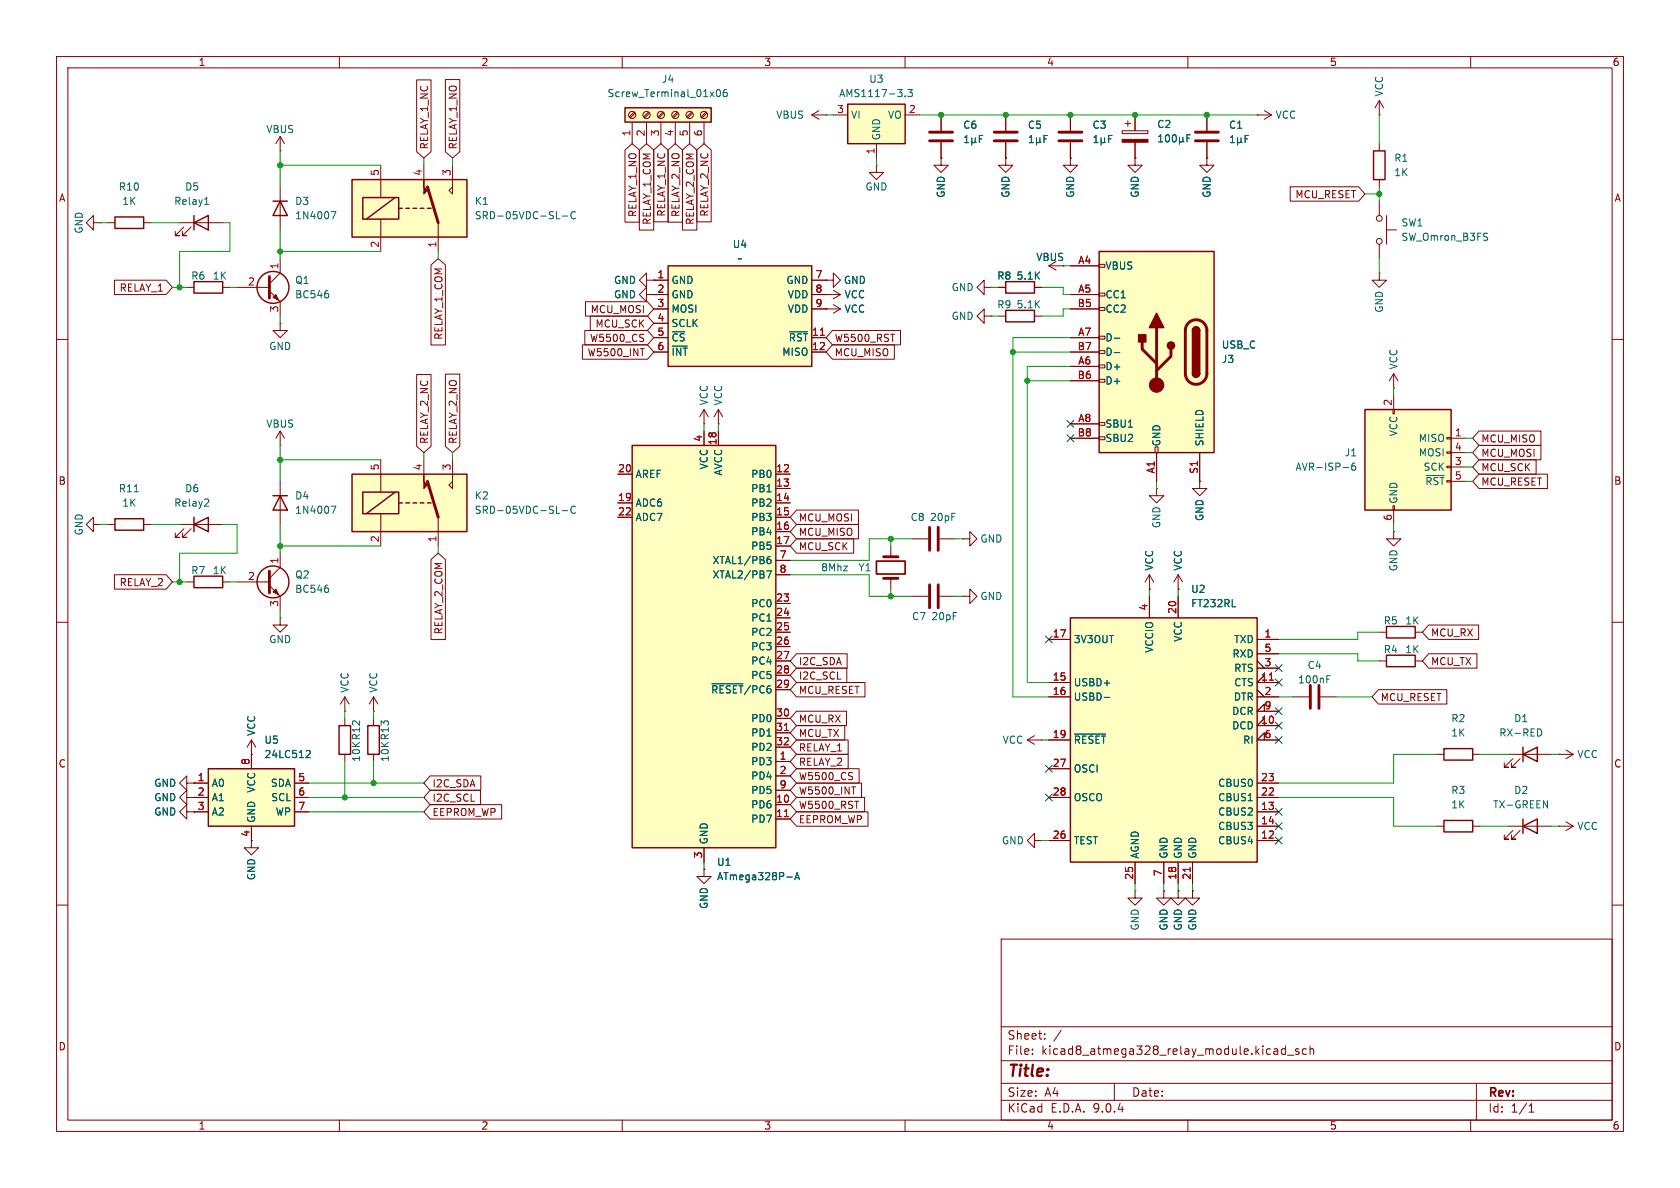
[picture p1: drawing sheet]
<svg xmlns="http://www.w3.org/2000/svg" width="297mm" height="210mm" viewBox="0 0 297 210" stroke-linecap="round" stroke-linejoin="round" font-family="sans-serif">
<g fill="none" stroke="#840000" stroke-width=".18">
<path d="M10 10h277v190h-277zM12 12h273v186h-273zM60 10v2M110 10v2M160 10v2M210 10v2M260 10v2M177.8 20.3v2.8M177.8 25.1v2.8M189.2 20.3v2.8M189.2 25.1v2.8M174 55.9v-1.3l-1.3 1.3 1.3 1.3v-1.3h1.3"/>
<path d="M175.3 55.9h.1M10 60h2M285 60h2M10 110h2M285 110h2M10 160h2M177 166h108v32h-108zM285 160h2M60 198v2M110 198v2M160 198v2M177 194.5h108"/>
<path d="M177 191.5h108M177 187.5h108M177 181.5h108M182.5 186.3v.1M182.5 185.5v.1M184.7 183.6v.1M184.7 182.8v.1M187.6 182.1l-1.3 2M197 191.5v3M210 198v2M227.2 184.9v1.5M227.2 185.5l-.4-.1-.3 .3v.4l.2 .2h.5"/>
<path d="M227.6 186.5h1.1M229.6 185.5l-.4-.1-.2 .2 .1 .2 .5 .2v.3h-.6M231 185.5l-.5-.1-.3 .3v.4l.2 .2h.6M231.6 185.5l.2-.1 .4 .1v.9M231.6 184.9v1.5M260 198v2M261 191.5v6.5M270.3 196.6h.9M270.3 195.5l.4-.4v1.5"/>
</g>
<path d="M175.8 23.4h4M175.8 24.9h4M187.2 23.4h4.1M187.2 24.9h4.1" fill="none" stroke="#840000" stroke-width=".51"/>
<g fill="none" stroke="#006464" stroke-width=".18">
<path d="M182 25.2h.7M182 24.3l.3-.4v1.3M183.2 25l.2 .2h.3l.1-.2M183.2 24.4v1.2M183.8 25l.2 .2M183.8 24.4v.6M184.6 24.6h.4M185.2 23.9h-.6v1.3M193.4 25.2h.7M193.4 24.3l.4-.4v1.3M194.7 25l.1 .2h.3l.2-.2M194.7 24.4v1.2"/>
<path d="M195.3 25l.1 .2M195.3 24.4v.6M196 24.6h.4M196.6 23.9h-.6v1.3"/>
</g>
<path d="M110.5 19.1h15.2v2.5h-15.2z" fill="#ffffc2"/>
<path d="M110.5 19.1h15.2v2.5h-15.2z" fill="none" stroke="#840000" stroke-width=".25"/>
<g fill="none" stroke="#840000" stroke-width=".18">
<path d="M112.1 19.8l-.8 .9M112.3 20l-.9 .9M114.6 19.8l-.8 .9M114.8 20l-.8 .9M117.2 19.8l-.9 .9M117.3 20l-.8 .9M119.7 19.8l-.8 .9M119.9 20l-.9 .9M122.3 19.8l-.9 .9M122.4 20l-.8 .9M124.8 19.8l-.8 .9M125 20l-.9 .9"/>
<path d="M144.8 19.6l-1.3 .7M111.8 21.6v3.8M114.3 21.6v3.8M116.8 21.6v3.8M119.4 21.6v3.8M121.9 21.6v3.8M124.5 21.6v3.8M143.5 20.3l1.3 .8M143.5 20.3h2.5M146 20.3h.1M154.9 29.2v1.3h1.3l-1.3 1.3-1.2-1.3h1.2M154.9 29.2h.1"/>
<path d="M177.8 27.9v1.3h1.3l-1.3 1.3-1.3-1.3h1.3M177.8 27.9h.1M189.2 27.9v1.3h1.3l-1.3 1.3-1.2-1.3h1.2M189.2 27.9h.1M198.4 23.1h4.5v.5h-4.5zM198.9 21.8h1M199.4 21.3v1.1M200.7 27.9v1.3h1.2l-1.2 1.3-1.3-1.3h1.3M200.7 27.9h.1M200.7 20.3v2.8M200.7 25.1v2.8M213.4 27.9v1.3h1.2l-1.2 1.3-1.3-1.3h1.3"/>
<path d="M213.4 27.9h.1M213.4 20.3v2.8M213.4 25.1v2.8M114.3 49.5v-1.2l-1.3 1.2 1.3 1.3v-1.3h1.3M114.3 52.1v-1.3l-1.3 1.3 1.3 1.2v-1.2h1.3M115.6 49.5h.1"/>
<circle cx="111.8" cy="20.3" r=".63"/>
<circle cx="114.3" cy="20.3" r=".63"/>
<circle cx="116.8" cy="20.3" r=".63"/>
<circle cx="119.4" cy="20.3" r=".63"/>
<circle cx="121.9" cy="20.3" r=".63"/>
<circle cx="124.5" cy="20.3" r=".63"/>
</g>
<g fill="none" stroke="#006464" stroke-width=".18">
<path d="M126.8 15.9l.1-.1a.68 .68 0 0 1 .5 .7 .68 .68 0 0 1-.5 .6l-.1-.1-.2-.4zM128.5 15.8l-.4 .1a.86 .86 0 0 0 0 1.2l.4-.1 .1-.5-.3-.2-.3 .1-.2 .1M204.8 25.1h.7M204.8 24.2l.4-.4v1.3M206.2 23.9l.1-.1a.68 .68 0 0 1 .5 .7 .68 .68 0 0 1-.5 .6l-.1-.1-.2-.4zM207.4 23.9l.1-.1a.68 .68 0 0 1 .5 .7 .68 .68 0 0 1-.5 .6l-.1-.1-.2-.4zM208.5 24.9l.2 .2h.2l.2-.2M208.5 24.2v1.3M209.1 24.9l.2 .2M209.1 24.2v.7M209.8 24.4h.5M210.4 23.8h-.6v1.3"/>
<path d="M217.5 25.2h.7M217.5 24.3l.4-.4v1.3M218.8 25l.2 .2h.2l.2-.2M218.8 24.4v1.2M219.4 25l.2 .2M219.4 24.4v.6M220.1 24.6h.4M220.7 23.9h-.6v1.3"/>
</g>
<path d="M198.4 24.6h4.5v.5h-4.5z" fill="#840000" stroke="#840000" stroke-width=".18"/>
<path d="M211.3 23.4h4.1M211.3 24.9h4.1" fill="none" stroke="#840000" stroke-width=".51"/>
<path d="M189.2 109.2h33v43.2h-33z" fill="#ffffc2"/>
<path d="M189.2 109.2h33v43.2h-33z" fill="none" stroke="#840000" stroke-width=".25"/>
<g fill="none" stroke="#840000" stroke-width=".18">
<path d="M166.4 27.9v1.3h1.2l-1.2 1.3-1.3-1.3h1.3M166.4 27.9h.1M185.4 113h3.8M203.2 105.4v3.8M208.3 105.4v3.8M222.2 113h3.9M222.2 115.6h3.9M222.2 118.1h3.9M222.2 116.8l1.3 1.3M185.4 120.7h3.8M185.4 123.2h3.8M185.4 130.8h3.8"/>
<path d="M185.4 135.9h3.8M222.2 123.2h3.9M222.2 121.9l1.3 1.3M222.2 138.4h3.9M223.5 120.7v-1.3l-1.3 1.3h3.9M223.5 125.7v-1.2l-1.3 1.2h3.9M223.5 128.3v-1.3l-1.3 1.3h3.9M223.5 130.8v-1.3l-1.3 1.3h3.9M185.4 141h3.8M185.4 148.6h3.8M200.7 152.4v3.8M205.7 152.4v3.8"/>
<path d="M208.3 152.4v3.8M210.8 152.4v3.8M222.2 141h3.9M222.2 148.6h3.9M222.2 143.5h3.9M222.2 146.1h3.9"/>
</g>
<path d="M217.8 107.3h.6M190 129.8h5.5M195.2 123.3h1" fill="none" stroke="#006464" stroke-width=".18"/>
<path d="M224.4 120.2h.7M210.4 153.3v.8" fill="none" stroke="#a90000" stroke-width=".18"/>
<path d="M149.9 18.4h10.1v7h-10.1z" fill="#ffffc2"/>
<path d="M149.9 18.4h10.1v7h-10.1z" fill="none" stroke="#840000" stroke-width=".25"/>
<g fill="none" stroke="#840000" stroke-width=".18">
<path d="M223.5 19.6l1.3 .7M243.8 17.8l-.7 1.3M243.8 17.8l.8 1.3M243.8 17.8v2.5M147.3 20.3h2.6M154.9 25.4v2.5M160 20.3h2.6M166.4 20.3v2.8M166.4 25.1v2.8M222.2 20.3h.1M222.2 20.3h2.6M224.8 20.3l-1.3 .8"/>
<path d="M243.8 20.3h.1M146 52.1h.1M146 52.1h2.6M147.3 51.3l1.3 .8M148.6 52.1l-1.3 .7M124.5 74.9h.1M124.5 72.4l-.8 1.3M124.5 72.4l.7 1.3M124.5 72.4v2.5M127 74.9h.1M127 72.4l-.8 1.3M127 72.4l.8 1.3"/>
<path d="M127 72.4v2.5"/>
</g>
<path d="M160 17v.1M160.5 15.8h.8l-.4 .5 .3 .1v.6l-.2 .1-.5-.1M170.5 25.2h.8M170.5 24.3l.4-.4v1.3M171.8 25l.2 .2h.2l.2-.2M171.8 24.4v1.2M172.4 25l.2 .2M172.4 24.4v.6M173.1 24.6h.5M173.7 23.9h-.6v1.3" fill="none" stroke="#006464" stroke-width=".18"/>
<path d="M164.3 23.4h4.1M164.3 24.9h4.1" fill="none" stroke="#840000" stroke-width=".51"/>
<path d="M118.1 47h25.4v17.8h-25.4z" fill="#ffffc2"/>
<path d="M242.8 26.7h2.1v5.1h-2.1zM118.1 47h25.4v17.8h-25.4z" fill="none" stroke="#840000" stroke-width=".25"/>
<g fill="none" stroke="#840000" stroke-width=".18">
<path d="M243.8 25.4v1.3M243.8 31.8v1.2M115.6 49.5h2.5M115.6 52.1h2.5M115.6 54.6h2.5M115.6 57.2h2.5M115.6 59.7h2.5M143.5 49.5h2.5M143.5 52.1h2.5M143.5 54.6h5.1M143.5 59.7h2.5M146 49.5h1.3v-1.2l1.3 1.2-1.3 1.3v-1.3"/>
<path d="M146 49.5h.1M146 54.6h.1M147.3 53.8l1.3 .8M148.6 54.6l-1.3 .8M115.6 62.2h2.5M143.5 62.2h2.5"/>
</g>
<path d="M139.6 58.6h3.2" fill="none" stroke="#006464" stroke-width=".18"/>
<path d="M145 59.3h.7" fill="none" stroke="#a90000" stroke-width=".18"/>
<path d="M62.2 31.8h20.3v10.1h-20.3z" fill="#ffffc2"/>
<g fill="none" stroke="#840000" stroke-width=".18">
<path d="M16.5 39.4v-1.3l-1.3 1.3 1.3 1.2v-1.2h1.3M17.8 39.4h.1M19 39.4h1.3M25.4 39.4h1.3M31.7 39.4h7.7M49.5 26.7h.1M49.5 24.1l-.7 1.3M49.5 24.1l.8 1.3M49.5 24.1v2.6M67.3 29.2v5.7M67.3 38.7v5.8M74.9 29.2v2.6"/>
<path d="M77.5 39.4v5.1M80 29.2v5.1l-.6-.6 .6-.7M243.8 35.6v2.5M245.1 38.1v5.1M32.5 40.1l-1.5 1.6h.7h-.7v-.8M33.8 40.1l-1.5 1.6h.7h-.7v-.8M49.5 57.2v1.2h1.3l-1.3 1.3-1.2-1.3h1.2M49.5 57.2h.1M174 50.8v-1.3l-1.3 1.3 1.3 1.3v-1.3h1.3M175.3 50.8h.1M176.5 55.9h1.3M182.9 55.9h1.2"/>
<path d="M243.8 48.3v1.2h1.3l-1.3 1.3-1.2-1.3h1.2M243.8 48.3h.1M243.8 43.2v2.5M245.1 40.6h1.8M49.5 78.7h.1M49.5 76.2v2.5M49.5 76.2l-.7 1.3M49.5 76.2l.8 1.3M246.4 68.6h.1M246.4 66l-.8 1.3M246.4 66l.7 1.3M246.4 66v2.6"/>
<path d="M16.5 92.7v-1.3l-1.3 1.3 1.3 1.3v-1.3h1.3M17.8 92.7h.1M49.5 85.1v7.6M157.5 96.5v1.9M161.3 95.3h2.8M166.1 95.3h2.8M170.2 95.3h1.2v-1.3l1.3 1.3-1.3 1.2v-1.2M170.2 95.3h.1M157.5 102.2v1.9M161.3 105.4h2.8M166.1 105.4h2.8M170.2 105.4h1.2v-1.3l1.3 1.3-1.3 1.3v-1.3"/>
<path d="M170.2 105.4h.1M44.4 133.4h.1M44.4 130.8l-.7 1.3M44.4 130.8l.8 1.3M44.4 130.8v2.6M254 133.4h1.3M260.3 133.4h1.3M200.7 157.5v1.3h1.2l-1.2 1.2-1.3-1.2h1.3M200.7 157.5h.1M205.7 157.5v1.3h1.3l-1.3 1.2-1.2-1.2h1.2M205.7 157.5h.1M208.3 157.5v1.3h1.2l-1.2 1.2-1.3-1.2h1.3"/>
<path d="M208.3 157.5h.1M210.8 157.5v1.3h1.3l-1.3 1.2-1.3-1.2h1.3M210.8 157.5h.1M254 146.1h1.3M260.3 146.1h1.3"/>
<circle cx="243.8" cy="38.6" r=".51"/>
<circle cx="243.8" cy="42.7" r=".51"/>
</g>
<g fill="none" stroke="#840000" stroke-width=".25">
<path d="M20.3 38.4h5.1v2h-5.1zM34.3 39.4l2.5-1.3v2.5zM34.3 38.1v2.5M62.2 31.8h20.3v10.1h-20.3zM64.1 34.9h6.4v3.8h-6.4zM69.8 34.9l-5 3.8M70.5 36.8h.6M71.8 36.8h.6M73 36.8h.7M74.3 36.8h.6M75.6 36.8h.6M177.8 54.9h5.1v2h-5.1z"/>
<path d="M48.3 87.6h2.5M49.5 87.6l1.3 2.6h-2.5zM255.3 132.3h5v2.1h-5zM255.3 145h5v2.1h-5z"/>
</g>
<path d="M75.6 33l1.9 6.4M156.2 98.4h2.5M164.3 93.2v4.1M165.9 93.2v4.1M156.2 102.2h2.5M164.3 103.4v4M165.9 103.4v4" fill="none" stroke="#840000" stroke-width=".51"/>
<path d="M74.9 31.8v1.2l.7 .7-.7 .6z" fill="#840000" stroke="#840000" stroke-width=".18"/>
<path d="M36.2 36.1h.7M36.4 35.1l.1-.2v1.2M99.4 38.2h1M101.7 37.5a.6 .6 0 0 0-.8 .5 .6 .6 0 0 0 .6 .7l.2-.1M262.8 41.9l.2 .2-.2 .4M262.8 41.2l.2 .1M58.5 89.5h.9l-.6 1.2" fill="none" stroke="#006464" stroke-width=".18"/>
<path d="M154.9 99.2h5.1v2.3h-5.1z" fill="none" stroke="#840000" stroke-width=".3"/>
<path d="M241.3 72.4h15.2v17.8h-15.2z" fill="#ffffc2"/>
<g fill="none" stroke="#840000" stroke-width=".18">
<path d="M49.5 33v7.6M33 50.8h1.3M39.4 50.8h1.2M41.9 50.8h5.7M47.6 51.4l1.9 1.9v2.6M49.5 45.7v2.6l-1.9 1.9M246.3 72.4h.2v.8h-.2zM246.4 69.9v2.5M255.8 77.3h.7v.3h-.7zM255.8 79.9h.7v.2h-.7zM256.5 77.5h2.6M246.3 89.4h.2v.8h-.2z"/>
<path d="M246.4 94v1.3h1.2l-1.2 1.2-1.3-1.2h1.3M246.4 94h.1M246.4 90.2v2.5M255.8 82.4h.7v.3h-.7zM256.5 80h2.6M256.5 82.6h2.6M256.5 85.1h2.6"/>
</g>
<g fill="none" stroke="#840000" stroke-width=".25">
<path d="M48.3 35.6h2.5M49.5 35.6l1.3 2.5h-2.5zM34.3 49.8h5.1v2h-5.1zM241.3 72.4h15.2v17.8h-15.2z"/>
<circle cx="48.3" cy="50.8" r="2.82"/>
</g>
<path d="M58.5 37.4h.9l-.6 1.3M58 51.9l.1 .2-.1 .5M237.4 82.6h1M239.6 81.9h-.4a.86 .86 0 0 0 0 1.2l.4-.1 .1-.4-.3-.3h-.2l-.2 .3M252.1 84h3.2" fill="none" stroke="#006464" stroke-width=".18"/>
<path d="M47.6 48.9v3.8" fill="none" stroke="#840000" stroke-width=".51"/>
<path d="M48.3 52.6l.5-.5 .5 1z" fill="#840000" stroke="#840000" stroke-width=".18"/>
<path d="M111.8 78.7h25.4v71.2h-25.4z" fill="#ffffc2"/>
<path d="M111.8 78.7h25.4v71.2h-25.4z" fill="none" stroke="#840000" stroke-width=".25"/>
<g fill="none" stroke="#840000" stroke-width=".18">
<path d="M124.5 76.2v2.5M127 76.2v2.5M109.2 83.8h2.6M109.2 88.9h2.6M109.2 91.4h2.6M137.2 83.8h2.5M137.2 88.9h2.5M137.2 91.4h2.5M137.2 86.4h2.5M137.2 94h2.5M137.2 96.5h2.5M137.2 99.1h2.5"/>
<path d="M137.2 101.6h2.5M137.2 106.7h2.5M137.2 109.2h2.5M137.2 111.8h2.5M137.2 114.3h2.5M137.2 116.8h2.5M137.2 119.4h2.5M137.2 121.9h2.5M137.2 127h2.5M137.2 129.5h2.5M137.2 132.1h2.5M137.2 134.6h2.5"/>
<path d="M137.2 137.2h2.5M137.2 139.7h2.5M124.5 149.9v2.5M137.2 142.2h2.5M137.2 144.8h2.5"/>
</g>
<path d="M135.6 99l.5-.1 .2 .2-.1 .5h-.4l-.2-.1M136.2 98.4h-.4l-.2 .3M135.5 100.9h.9l-.6 1.3M125.9 120.9h5.4M139.1 155h1M140.5 155.5l.4-1.3 .4 1.3M140.6 155.2h.6" fill="none" stroke="#006464" stroke-width=".18"/>
<path d="M138.7 129.1h.7M138.7 144.4h.7" fill="none" stroke="#a90000" stroke-width=".18"/>
<path d="M194.3 44.5h20.3v35.5h-20.3z" fill="#ffffc2"/>
<g fill="none" stroke="#840000" stroke-width=".18">
<path d="M185.4 47h2.6M185.4 47l1.3 .8M186.7 46.2l-1.3 .8M188 47h.1M189.2 47h5.1M189.2 52.1h5.1M189.2 54.6h5.1M189.2 59.7h5.1M194.3 46.7h1v.5h-1zM194.3 51.8h1v.5h-1zM194.3 54.4h1v.5h-1zM194.3 59.4h1v.5h-1z"/>
<path d="M189.2 62.2h5.1M189.2 64.8h5.1M189.2 67.3h5.1M189.2 74.9h5.1M189.2 77.5h5.1M194.3 62h1v.5h-1zM194.3 64.5h1v.5h-1zM194.3 67.1h1v.5h-1zM194.3 74.7h1v.5h-1zM194.3 77.2h1v.5h-1zM204.2 79h.5v1h-.5zM204.5 80v5.1"/>
<path d="M212.1 80v5.1M66 127v1.3M66 133.4v1.2M228.6 123.2h2.8M233.4 123.2h2.8"/>
</g>
<path d="M194.3 44.5h20.3v35.5h-20.3zM210.8 58.4a.64 .64 0 0 1 .7-.6 .64 .64 0 0 1 .6 .6M210.8 66a.64 .64 0 0 0 .7 .7 .64 .64 0 0 0 .6-.7M65 128.3h2.1v5.1h-2.1z" fill="none" stroke="#840000" stroke-width=".25"/>
<path d="M204.5 57.9v10.2M210.1 57.1a1.9 1.9 0 0 1 2.1-.4 1.9 1.9 0 0 1 1.2 1.7v7.6a1.91 1.91 0 0 1-1.9 1.9 1.91 1.91 0 0 1-2-1.9l.1-7.7 .1-.7zM201.9 60.5v1.2l2.6 2.6M207 61.7v1.3l-2.5 2.5M231.6 121.2v4M233.2 121.2v4" fill="none" stroke="#840000" stroke-width=".51"/>
<g fill="#840000" stroke="#840000" stroke-width=".25">
<path d="M210.8 58.4h1.3v7.6h-1.3z"/>
<path d="M211 58a.64 .64 0 0 1 .7-.2 .64 .64 0 0 1 .4 .6h-1.3z"/>
<path d="M210.8 66h1.3a.64 .64 0 0 1-.6 .7 .64 .64 0 0 1-.7-.7z"/>
<path d="M204.5 55.4l1.2 2.5h-2.5z"/>
<path d="M201.3 59.2h1.3v1.3h-1.3z"/>
<circle cx="207" cy="61.1" r=".63"/>
</g>
<circle cx="204.5" cy="68.1" r="1.27" fill="#840000" stroke="#840000" stroke-width=".18"/>
<path d="M197 59.8h1M197 62.3h1M234.6 119.5h.6M234.6 120.1h.4" fill="none" stroke="#006464" stroke-width=".18"/>
<path d="M62.2 83.8h20.3v10.2h-20.3z" fill="#ffffc2"/>
<g fill="none" stroke="#840000" stroke-width=".18">
<path d="M176.5 50.8h1.3M182.9 50.8h1.2M67.3 81.3v5.7M67.3 90.8v5.7M74.9 81.3v2.5M77.5 91.4v5.1M80 81.3v5.1l-.6-.7 .6-.6M204.5 86.4v1.2h1.2l-1.2 1.3-1.3-1.3h1.3M204.5 86.4h.1M212.1 85.1v1.3h1.3l-1.3 1.2-1.3-1.2h1.3M212.1 85.1h.1M203.2 104.1h.1"/>
<path d="M203.2 101.6l-.8 1.3M203.2 101.6l.8 1.3M203.2 101.6v2.5M208.3 104.1h.1M208.3 101.6l-.8 1.3M208.3 101.6l.7 1.3M208.3 101.6v2.5M243.8 111.8h1.3M243.8 116.8h1.3M250.2 111.8h1.3M250.2 116.8h1.3M33 138.4v-1.2l-1.3 1.2 1.3 1.3v-1.3h1.3"/>
<path d="M34.3 138.4h.1M61 125.7h.1M61 123.2l-.8 1.3M61 123.2l.7 1.3M61 123.2v2.5M61 127v1.3M61 133.4v1.2M66 125.7h.1M66 123.2l-.7 1.3M66 123.2l.8 1.3M66 123.2v2.5M266.7 133.4h7.6"/>
<path d="M267.5 134.1l-1.6 1.5h.8h-.8v-.7M268.7 134.1l-1.5 1.5h.8h-.8v-.7M275.6 133.4h.1M275.6 133.4h2.5M276.9 132.6l1.2 .8M278.1 133.4l-1.2 .7M33 141v-1.3l-1.3 1.3 1.3 1.2v-1.2h1.3M124.5 153.7v1.2h1.2l-1.2 1.3-1.3-1.3h1.3M124.5 153.7h.1M266.7 146.1h7.6M267.5 146.8l-1.6 1.5h.8h-.8v-.7M268.7 146.8l-1.5 1.5h.8h-.8v-.7"/>
<path d="M275.6 146.1h.1M275.6 146.1h2.5M276.9 145.3l1.2 .8M278.1 146.1l-1.2 .7"/>
</g>
<g fill="none" stroke="#840000" stroke-width=".25">
<path d="M177.8 49.8h5.1v2h-5.1zM62.2 83.8h20.3v10.2h-20.3zM64.1 87h6.4v3.8h-6.4zM69.8 87l-5 3.8M70.5 88.9h.6M71.8 88.9h.6M73 88.9h.7M74.3 88.9h.6M75.6 88.9h.6M245.1 110.7h5.1v2.1h-5.1zM245.1 115.8h5.1v2.1h-5.1zM59.9 128.3h2.1v5.1h-2.1z"/>
<path d="M269.2 133.4l2.6-1.3v2.5zM269.2 132.1v2.5M269.2 146.1l2.6-1.3v2.5zM269.2 144.8v2.5"/>
</g>
<path d="M75.6 85.1l1.9 6.3" fill="none" stroke="#840000" stroke-width=".51"/>
<path d="M74.9 83.8v1.3l.7 .6-.7 .7z" fill="#840000" stroke="#840000" stroke-width=".18"/>
<path d="M99.4 90.3h1M101.7 89.6a.6 .6 0 0 0-.8 .4 .6 .6 0 0 0 .6 .7l.2-.1M272.1 128.8a.68 .68 0 0 1 .5 .7 .68 .68 0 0 1-.5 .6M272.9 141.5l.7 1.3v-1.3" fill="none" stroke="#006464" stroke-width=".18"/>
<path d="M36.8 135.9h15.3v10.2h-15.3z" fill="#ffffc2"/>
<g fill="none" stroke="#840000" stroke-width=".25">
<path d="M20.3 91.7h5.1v2h-5.1zM34.3 92.7l2.5-1.3v2.6zM34.3 91.4v2.6M34.3 101.9h5.1v2h-5.1zM36.8 135.9h15.3v10.2h-15.3z"/>
<circle cx="48.3" cy="102.9" r="2.82"/>
</g>
<g fill="none" stroke="#840000" stroke-width=".18">
<path d="M73.7 14.1h2.5v12.7l-1.3 1.1-1.2-1.1zM78.7 14.1h2.6v12.7l-1.3 1.1-1.3-1.1zM110.5 26.5l1.3-1.1 1.2 1.1v12.8h-2.5zM113 26.5l1.3-1.1 1.3 1.1v14.2h-2.6zM115.6 26.5l1.2-1.1 1.3 1.1v12.7h-2.5zM118.1 26.5l1.3-1.1 1.3 1.1v12.8h-2.6zM120.6 26.5l1.3-1.1 1.3 1.1v14.2h-2.6zM123.2 26.5l1.3-1.1 1.2 1.1v12.7h-2.5zM166.4 27.9h.1M166.4 20.3v2.8M166.4 25.1v2.8M177.8 27.9h.1"/>
<path d="M177.8 20.3v2.8M177.8 25.1v2.8M189.2 27.9h.1M189.2 20.3v2.8M189.2 25.1v2.8M200.7 27.9h.1M200.7 20.3v2.8M200.7 25.1v2.8M213.4 27.9h.1M213.4 20.3v2.8M213.4 25.1v2.8M228.1 33h12.1l1.1 1.3-1.1 1.3h-12.1z"/>
<path d="M20.2 49.5h9.2l1.1 1.3-1.1 1.3h-9.2zM76.2 46.8l1.3-1.1 1.2 1.1v14.2h-2.5zM103.4 58.4h11.1l1.1 1.3-1.1 1.3h-11.1zM103.5 53.3h11l1.1 1.3-1.1 1.3h-11zM104.4 55.9h10.1l1.1 1.3-1.1 1.2h-10.1zM113.6 59.1l.2 .1M113.7 59.9v.3M115.6 49.5h.1M115.6 52.1h2.5M115.6 54.6h2.5M115.6 59.7h2.5M115.6 49.5h2.5"/>
<path d="M115.6 57.2h2.5M143.5 52.1h2.5M143.5 54.6h2.5M143.5 59.7h2.5M143.5 49.5h2.5M146 54.6h.1M146 49.5h.1M146 52.1h.1M147.2 58.4h12v2.6h-12l-1.2-1.3zM176.5 50.8h1.3M182.9 50.8h1.2M188 47h.1"/>
<path d="M189.2 47h5.1M189.2 52.1h5.1M189.2 54.6h5.1M189.2 59.7h5.1M73.7 66.2h2.5v12.7l-1.3 1.1-1.2-1.1zM78.7 66.1h2.6v12.8l-1.3 1.1-1.3-1.1zM103 61h11.5l1.1 1.2-1.1 1.3h-11.5zM113.2 61.6h.7M115.6 62.2h2.5M124.5 76.2v2.5M127 76.2v2.5M143.5 62.2h2.5"/>
<path d="M147.2 61h10.9v2.5h-10.9l-1.2-1.3zM189.2 62.2h5.1M189.2 64.8h5.1M189.2 67.3h5.1M189.2 74.9h5.1M189.2 77.5h5.1M261.5 76.2h10.9v2.5h-10.9l-1.2-1.2zM261.5 78.7h10.9v2.6h-10.9l-1.2-1.3zM19 92.7h1.3M25.4 92.7h1.3M31.7 92.7h7.7M32.5 93.5l-1.5 1.5h.7h-.7v-.8"/>
<path d="M33.8 93.5l-1.5 1.5h.7h-.7v-.8M49.5 97.8v2.5l-1.9 1.9M76.2 98.9l1.3-1.1 1.2 1.1v14.2h-2.5zM109.2 83.8h2.6M109.2 88.9h2.6M109.2 91.4h2.6M137.2 83.8h2.5M137.2 88.9h2.5M137.2 91.4h2.5M137.2 86.4h2.5M137.2 94h2.5M137.2 96.5h2.5"/>
<path d="M137.2 99.1h2.5M140.8 90.2h11v2.5h-11l-1.1-1.3zM140.8 92.7h11v2.6h-11l-1.1-1.3zM140.8 95.2h10.1v2.6h-10.1l-1.1-1.3zM204.5 80v5.1M212.1 85.1h.1M212.1 80v5.1M261.5 81.3h10.1v2.5h-10.1l-1.2-1.2zM261.5 83.8h12.1v2.6h-12.1l-1.2-1.3zM20.2 101.6h9.2l1.1 1.3-1.1 1.2h-9.2zM33 102.9h1.3M39.4 102.9h1.2"/>
<path d="M41.9 102.9h5.7M47.6 103.5l1.9 1.9v2.6M49.5 109.2v1.3h1.3l-1.3 1.3-1.2-1.3h1.2M49.5 109.2h.1M137.2 101.6h2.5M137.2 106.7h2.5M137.2 109.2h2.5M137.2 111.8h2.5M137.2 114.3h2.5M137.2 116.8h2.5M137.2 119.4h2.5M140.8 118.1h8.9v2.6h-8.9l-1.1-1.3z"/>
<path d="M140.8 115.6h9v2.5h-9l-1.1-1.3zM185.4 113h3.8M203.2 104.1h.1M203.2 105.4v3.8M208.3 104.1h.1M208.3 105.4v3.8M222.2 113h3.9M222.2 115.6h3.9M222.2 118.1h3.9M222.2 116.8l1.3 1.3M252.6 110.5h8.8v2.5h-8.8l-1.1-1.2zM252.6 115.6h8.5v2.5h-8.5l-1.1-1.3z"/>
<path d="M34.3 138.4h.1M34.3 138.4h2.5M44.4 133.4h.1M44.4 133.4v2.5M52.1 138.4h2.5M76 137.2h9v2.5h-9l-1.1-1.3zM76 139.7h8.9v2.5h-8.9l-1.1-1.2zM137.2 121.9h2.5M137.2 127h2.5M137.2 129.5h2.5M137.2 132.1h2.5M137.2 134.6h2.5"/>
<path d="M137.2 137.2h2.5M137.2 139.7h2.5M140.8 133.3h9.1v2.6h-9.1l-1.1-1.3zM140.8 135.9h11.1v2.5h-11.1l-1.1-1.2zM140.8 138.4h11.5v2.6h-11.5l-1.1-1.3zM140.8 130.8h9.1v2.6h-9.1l-1.1-1.3zM140.8 128.3h8.5v2.5h-8.5l-1.1-1.3zM140.8 125.7h8.8v2.6h-8.8l-1.1-1.3zM140.8 120.6h12.1v2.6h-12.1l-1.1-1.3zM150.5 136.6h.2M150.5 139.1h.8M150.7 137.3v.4"/>
<path d="M181.6 130.8l1.3 .8M181.6 130.8h2.5M182.9 130l-1.3 .8M184.1 130.8h.1M185.4 130.8h3.8M185.4 120.7h3.8M185.4 123.2h3.8M185.4 135.9h3.8M222.2 138.4h3.9M222.2 123.2h3.9M222.2 121.9l1.3 1.3M223.5 120.7v-1.3l-1.3 1.3h3.9"/>
<path d="M223.5 125.7v-1.2l-1.3 1.2h3.9M223.5 128.3v-1.3l-1.3 1.3h3.9M223.5 130.8v-1.3l-1.3 1.3h3.9M243.7 121.9h12.1v2.6h-12.1l-1.1-1.3zM33 143.5v-1.3l-1.3 1.3 1.3 1.3v-1.3h1.3M34.3 143.5h.1M34.3 141h2.5M34.3 143.5h2.5M44.4 146.1v3.8h1.3l-1.3 1.2-1.2-1.2h1.2M52.1 141h2.5M52.1 143.5h2.5M76 142.2h12.7v2.6h-12.7l-1.1-1.3z"/>
<path d="M124.5 153.7h.1M124.5 149.9v2.5M137.2 142.2h2.5M137.2 144.8h2.5M140.8 143.5h12.7v2.6h-12.7l-1.1-1.3zM140.8 141h12v2.5h-12l-1.1-1.3zM182.9 148.6v-1.3l-1.3 1.3 1.3 1.3v-1.3h1.2M184.1 148.6h.1M185.4 141h3.8M185.4 148.6h3.8M200.7 152.4v3.8M205.7 157.5h.1"/>
<path d="M205.7 152.4v3.8M208.3 157.5h.1M208.3 152.4v3.8M210.8 157.5h.1M210.8 152.4v3.8M222.2 141h3.9M222.2 143.5h3.9M222.2 148.6h3.9M222.2 146.1h3.9"/>
</g>
<g fill="none" stroke="#006464" stroke-width=".18">
<path d="M170.5 25.2h.8M170.5 24.3l.4-.4v1.3M171.8 25l.2 .2h.2l.2-.2M171.8 24.4v1.2M172.4 25l.2 .2M172.4 24.4v.6M173.1 24.6h.5M173.7 23.9h-.6v1.3M182 25.2h.7M182 24.3l.3-.4v1.3M183.2 25l.2 .2h.3l.1-.2M183.2 24.4v1.2"/>
<path d="M183.8 25l.2 .2M183.8 24.4v.6M184.6 24.6h.4M185.2 23.9h-.6v1.3M193.4 25.2h.7M193.4 24.3l.4-.4v1.3M194.7 25l.1 .2h.3l.2-.2M194.7 24.4v1.2M195.3 25l.1 .2M195.3 24.4v.6M196 24.6h.4M196.6 23.9h-.6v1.3"/>
<path d="M204.8 25.1h.7M204.8 24.2l.4-.4v1.3M206.2 23.9l.1-.1a.68 .68 0 0 1 .5 .7 .68 .68 0 0 1-.5 .6l-.1-.1-.2-.4zM207.4 23.9l.1-.1a.68 .68 0 0 1 .5 .7 .68 .68 0 0 1-.5 .6l-.1-.1-.2-.4zM208.5 24.9l.2 .2h.2l.2-.2M208.5 24.2v1.3M209.1 24.9l.2 .2M209.1 24.2v.7M209.8 24.4h.5M210.4 23.8h-.6v1.3M217.5 25.2h.7M217.5 24.3l.4-.4v1.3"/>
<path d="M218.8 25l.2 .2h.2l.2-.2M218.8 24.4v1.2M219.4 25l.2 .2M219.4 24.4v.6M220.1 24.6h.4M220.7 23.9h-.6v1.3M139.6 58.6h3.2M197 59.8h1M197 62.3h1M23.7 86.9h.8M36.7 88.2l.2 .3-.1 .3-.7 .7h.8M135.6 99l.5-.1 .2 .2-.1 .5h-.4l-.2-.1"/>
<path d="M136.2 98.4h-.4l-.2 .3M58 104l.1 .2-.1 .5M135.5 100.9h.9l-.6 1.3M217.8 107.3h.6M54.3 132.7h.4l.2 .3-.8 .9h.8M125.9 120.9h5.4M190 129.8h5.5M195.2 123.3h1M139.1 155h1M140.5 155.5l.4-1.3 .4 1.3M140.6 155.2h.6"/>
</g>
<path d="M47.6 101v3.8" fill="none" stroke="#840000" stroke-width=".51"/>
<path d="M48.3 104.6l.5-.5 .5 1.1z" fill="#840000" stroke="#840000" stroke-width=".18"/>
<g fill="none" stroke="#009600" stroke-width=".18">
<path d="M17.8 39.4h1.2M26.7 39.4h5M39.4 39.4h1.2v5.1h-8.9v6.3M49.5 26.7v6.3M49.5 29.2h17.8M74.9 27.9v1.3M80 27.9v1.3M146 20.3h1.3M154.9 27.9v1.3M162.6 20.3h59.6M241.3 34.3h2.5M243.8 20.3v5.1"/>
<path d="M243.8 33v2.6M30.5 50.8h2.5M40.6 50.8h1.3M49.5 44.5h17.8M49.5 40.6v5.1M49.5 55.9v1.3M77.5 44.5v1.2M175.3 50.8h1.2M175.3 55.9h1.2M184.1 50.8h3.9v1.3h1.2M188 47h1.2M189.2 59.7h-10.1v63.5h6.3"/>
<path d="M189.2 54.6h-1.2v1.3h-3.9M243.8 45.7v2.6M49.5 78.7v6.4M124.5 74.9v1.3M127 74.9v1.3M179.1 62.2h10.1M181.6 67.3h7.6M189.2 64.8h-7.6v55.9h3.8M246.4 68.6v1.3M259.1 77.5h1.2M17.8 92.7h1.2M26.7 92.7h5"/>
<path d="M39.4 92.7h2.5v5.1h-10.2v5.1M49.5 96.5h17.8M49.5 81.3h17.8M49.5 92.7v5.1M74.9 80v1.3M77.5 96.5v1.3M80 80v1.3M157.5 95.3v1.2M161.3 95.3h-7.6v3.8h-14M168.9 95.3h1.3M204.5 85.1v1.3M246.4 92.7v1.3"/>
<path d="M259.1 82.6h1.2M259.1 85.1h1.2M259.1 80h1.2M30.5 102.9h2.5M40.6 102.9h1.3M49.5 108v1.2M139.7 101.6h14v3.8h7.6M157.5 104.1v1.3M168.9 105.4h1.3M203.2 104.1v1.3M208.3 104.1v1.3M226.1 115.6h13.9v1.2h3.8"/>
<path d="M243.8 111.8h-3.8v1.2h-13.9M54.6 138.4h20.3M61 125.7v1.3M61 134.6v6.4M66 125.7v1.3M66 134.6v3.8M184.1 130.8h1.3M226.1 123.2h2.5M236.2 123.2h6.4M254 133.4h-7.6v5h-20.3M261.6 133.4h5.1M274.3 133.4h1.3"/>
<path d="M54.6 141h20.3M54.6 143.5h20.3M124.5 152.4v1.3M184.1 148.6h1.3M200.7 156.2v1.3M205.7 156.2v1.3M208.3 156.2v1.3M210.8 156.2v1.3M226.1 141h20.3v5.1h7.6M261.6 146.1h5.1M274.3 146.1h1.3"/>
</g>
<g fill="none" stroke="#000084" stroke-width=".18">
<path d="M188.6 74.3l1.2 1.2M188.6 76.9l1.2 1.2M189.8 74.3l-1.2 1.2M189.8 76.9l-1.2 1.2M184.8 112.4l1.2 1.2M186 112.4l-1.2 1.2M225.5 117.5l1.2 1.2M226.7 117.5l-1.2 1.2M184.8 135.3l1.2 1.2M186 135.3l-1.2 1.2M225.5 130.2l1.2 1.2M225.5 127.7l1.2 1.2"/>
<path d="M225.5 125.1l1.2 1.2M225.5 120l1.2 1.3M226.7 130.2l-1.2 1.2M226.7 127.7l-1.2 1.2M226.7 125.1l-1.2 1.2M226.7 120l-1.2 1.3M184.8 140.4l1.2 1.2M186 140.4l-1.2 1.2M225.5 148l1.2 1.2M225.5 145.4l1.2 1.3M225.5 142.9l1.2 1.2M226.7 148l-1.2 1.2"/>
<path d="M226.7 145.4l-1.2 1.3M226.7 142.9l-1.2 1.2"/>
</g>
<path d="M145 59.3h.7M138.7 129.1h.7M224.4 120.2h.7M138.7 144.4h.7M210.4 153.3v.8" fill="none" stroke="#a90000" stroke-width=".18"/>
<g fill="#009600" stroke="#009600" stroke-width=".18">
<circle cx="189.2" cy="20.3" r=".46"/>
<circle cx="177.8" cy="20.3" r=".46"/>
<circle cx="200.7" cy="20.3" r=".46"/>
<circle cx="213.4" cy="20.3" r=".46"/>
<circle cx="166.4" cy="20.3" r=".46"/>
<circle cx="243.8" cy="34.3" r=".46"/>
<circle cx="181.6" cy="67.3" r=".46"/>
<circle cx="157.5" cy="105.4" r=".46"/>
<circle cx="157.5" cy="95.3" r=".46"/>
<circle cx="179.1" cy="62.2" r=".46"/>
<circle cx="61" cy="141" r=".46"/>
<circle cx="66" cy="138.4" r=".46"/>
<circle cx="31.7" cy="50.8" r=".46"/>
<circle cx="49.5" cy="81.3" r=".46"/>
<circle cx="49.5" cy="44.5" r=".46"/>
<circle cx="49.5" cy="96.5" r=".46"/>
<circle cx="49.5" cy="29.2" r=".46"/>
<circle cx="31.7" cy="102.9" r=".46"/>
</g>
<text font-size="2.8" fill="#840000" x="178" y="190.9">Title:</text>
<g font-size="2.1" fill="#840000">
<text x="178" y="184">Sheet:</text>
<text x="178" y="186.7">File:</text>
<text x="184.1" y="186.7">kicad8_atmega328_relay_module.kicad_sch</text>
<text x="178" y="196.9">KiCad</text>
<text x="178" y="194.1">Size:</text>
<text x="184.7" y="194.1">A4</text>
<text x="185.7" y="196.9">E.D.A.</text>
<text x="193.3" y="196.9">9.0.4</text>
<text x="200" y="194.1">Date:</text>
<text x="263" y="194.3">Rev:</text>
<text x="263" y="196.9">Id:</text>
<text x="267.1" y="196.9">1/1</text>
</g>
<g font-size="1.8" fill="#840000">
<text x="35" y="11.9">1</text>
<text x="85" y="11.9">2</text>
<text x="135" y="11.9">3</text>
<text x="185" y="11.9">4</text>
<text x="235" y="11.9">5</text>
<text x="285" y="11.9">6</text>
<text x="75.9" y="26.5" transform="rotate(-90 75.9 26.5)">RELAY_1_NC</text>
<text x="81" y="26.5" transform="rotate(-90 81 26.5)">RELAY_1_NO</text>
<text x="10.3" y="35.9">A</text>
<text x="228.9" y="35.2">MCU_RESET</text>
<text x="285.3" y="35.9">A</text>
<text x="112.7" y="38.5" transform="rotate(-90 112.7 38.5)">RELAY_1_NO</text>
<text x="115.3" y="39.9" transform="rotate(-90 115.3 39.9)">RELAY_1_COM</text>
<text x="117.8" y="38.4" transform="rotate(-90 117.8 38.4)">RELAY_1_NC</text>
<text x="120.3" y="38.5" transform="rotate(-90 120.3 38.5)">RELAY_2_NO</text>
<text x="122.9" y="39.9" transform="rotate(-90 122.9 39.9)">RELAY_2_COM</text>
<text x="125.4" y="38.4" transform="rotate(-90 125.4 38.4)">RELAY_2_NC</text>
<text x="21" y="51.8">RELAY_1</text>
<text x="116.1" y="51.8">2</text>
<text x="104.3" y="55.6">MCU_MOSI</text>
<text x="105.2" y="58.1">MCU_SCK</text>
<text x="78.4" y="60.2" transform="rotate(-90 78.4 60.2)">RELAY_1_COM</text>
<text x="103.8" y="63.2">W5500_INT</text>
<text x="104.2" y="60.6">W5500_CS</text>
<text x="147.5" y="60.6">W5500_RST</text>
<text x="147.5" y="63.2">MCU_MISO</text>
<text x="75.9" y="78.6" transform="rotate(-90 75.9 78.6)">RELAY_2_NC</text>
<text x="81" y="78.6" transform="rotate(-90 81 78.6)">RELAY_2_NO</text>
<text x="261.8" y="83.5">MCU_SCK</text>
<text x="261.8" y="78.4">MCU_MISO</text>
<text x="261.8" y="81">MCU_MOSI</text>
<text x="10.3" y="85.9">B</text>
<text x="261.8" y="86">MCU_RESET</text>
<text x="285.3" y="85.9">B</text>
<text x="141.1" y="92.4">MCU_MOSI</text>
<text x="141.1" y="94.9">MCU_MISO</text>
<text x="141.1" y="97.5">MCU_SCK</text>
<text x="21" y="103.8">RELAY_2</text>
<text x="78.4" y="112.2" transform="rotate(-90 78.4 112.2)">RELAY_2_COM</text>
<text x="252.9" y="112.7">MCU_RX</text>
<text x="141.1" y="117.8">I2C_SDA</text>
<text x="252.9" y="117.8">MCU_TX</text>
<text x="141.1" y="122.9">MCU_RESET</text>
<text x="141.1" y="120.3">I2C_SCL</text>
<text x="244" y="124.1">MCU_RESET</text>
<text x="141.1" y="130.5">MCU_TX</text>
<text x="141.1" y="128">MCU_RX</text>
<text x="10.3" y="135.9">C</text>
<text x="141.1" y="135.6">RELAY_2</text>
<text x="141.1" y="133">RELAY_1</text>
<text x="285.3" y="135.9">C</text>
<text x="34.9" y="140.7">2</text>
<text x="76.4" y="139.4">I2C_SDA</text>
<text x="76.4" y="141.9">I2C_SCL</text>
<text x="141.1" y="138.1">W5500_CS</text>
<text x="141.1" y="143.2">W5500_RST</text>
<text x="141.1" y="140.7">W5500_INT</text>
<text x="76.4" y="144.5">EEPROM_WP</text>
<text x="141.1" y="145.7">EEPROM_WP</text>
<text x="10.3" y="185.9">D</text>
<text x="285.3" y="185.9">D</text>
<text x="35" y="199.9">1</text>
<text x="85" y="199.9">2</text>
<text x="135" y="199.9">3</text>
<text x="185" y="199.9">4</text>
<text x="235" y="199.9">5</text>
<text x="285" y="199.9">6</text>
</g>
<g font-size="1.8" fill="#006464">
<text x="107.3" y="17.4">Screw_Terminal_01x06</text>
<text x="116.9" y="14.8">J4</text>
<text x="148.2" y="17.4">AMS1117-3.3</text>
<text x="153.6" y="14.8">U3</text>
<text x="244.7" y="17.2" transform="rotate(-90 244.7 17.2)">VCC</text>
<text x="47" y="23.7">VBUS</text>
<text x="137.1" y="21.2">VBUS</text>
<text x="150.4" y="21.2">VI</text>
<text x="156.9" y="21.2">VO</text>
<text x="170.2" y="23">C6</text>
<text x="181.6" y="23">C5</text>
<text x="193" y="23">C3</text>
<text x="204.5" y="22.8">C2</text>
<text x="217.2" y="23">C1</text>
<text x="225.4" y="21.2">VCC</text>
<text x="155.8" y="24.9" transform="rotate(-90 155.8 24.9)">GND</text>
<text x="246.4" y="28.8">R1</text>
<text x="20.9" y="33.9">R10</text>
<text x="32.6" y="33.9">D5</text>
<text x="152.9" y="33.9">GND</text>
<text x="167.2" y="35.1" transform="rotate(-90 167.2 35.1)">GND</text>
<text x="178.7" y="35.1" transform="rotate(-90 178.7 35.1)">GND</text>
<text x="190.1" y="35.1" transform="rotate(-90 190.1 35.1)">GND</text>
<text x="201.5" y="35.1" transform="rotate(-90 201.5 35.1)">GND</text>
<text x="214.2" y="35.1" transform="rotate(-90 214.2 35.1)">GND</text>
<text x="246.4" y="31.3">1K</text>
<text x="14.8" y="41.4" transform="rotate(-90 14.8 41.4)">GND</text>
<text x="21.5" y="36.4">1K</text>
<text x="30.7" y="36.4">Relay1</text>
<text x="52.1" y="36.4">D3</text>
<text x="52.1" y="39">1N4007</text>
<text x="83.8" y="36.4">K1</text>
<text x="83.8" y="39">SRD-05VDC-SL-C</text>
<text x="247.7" y="40.2">SW1</text>
<text x="129.4" y="44">U4</text>
<text x="130.3" y="46.6">~</text>
<text x="183.1" y="46.3">VBUS</text>
<text x="195.3" y="47.9">VBUS</text>
<text x="247.7" y="42.8">SW_Omron_B3FS</text>
<text x="33.7" y="49.6">R6</text>
<text x="37.5" y="49.6">1K</text>
<text x="52.1" y="52.9">BC546</text>
<text x="52.1" y="50.4">Q1</text>
<text x="108.5" y="50.4">GND</text>
<text x="108.5" y="52.9">GND</text>
<text x="118.6" y="50.4">GND</text>
<text x="118.6" y="52.9">GND</text>
<text x="138.9" y="50.4">GND</text>
<text x="139.2" y="52.9">VDD</text>
<text x="149.1" y="50.4">GND</text>
<text x="149.2" y="52.9">VCC</text>
<text x="168.1" y="51.7">GND</text>
<text x="176.2" y="49.6">R8</text>
<text x="179.6" y="49.6">5.1K</text>
<text x="195.3" y="52.9">CC1</text>
<text x="118.6" y="55.5">MOSI</text>
<text x="118.6" y="58">SCLK</text>
<text x="139.2" y="55.5">VDD</text>
<text x="149.2" y="55.5">VCC</text>
<text x="168.1" y="56.7">GND</text>
<text x="176.2" y="54.7">R9</text>
<text x="179.6" y="54.7">5.1K</text>
<text x="195.3" y="55.5">CC2</text>
<text x="244.7" y="55.4" transform="rotate(-90 244.7 55.4)">GND</text>
<text x="47.5" y="62.1">GND</text>
<text x="118.6" y="60.6">~{CS}</text>
<text x="118.6" y="63.1">~{INT}</text>
<text x="138.2" y="63.1">MISO</text>
<text x="139.4" y="60.6">~{RST}</text>
<text x="195.3" y="60.6">D-</text>
<text x="195.3" y="63.1">D-</text>
<text x="195.3" y="65.6">D+</text>
<text x="215.9" y="64.4">J3</text>
<text x="215.9" y="61.8">USB_C</text>
<text x="247.2" y="65.4" transform="rotate(-90 247.2 65.4)">VCC</text>
<text x="125.3" y="71.8" transform="rotate(-90 125.3 71.8)">VCC</text>
<text x="127.9" y="71.8" transform="rotate(-90 127.9 71.8)">VCC</text>
<text x="195.3" y="68.2">D+</text>
<text x="47" y="75.8">VBUS</text>
<text x="195.3" y="75.8">SBU1</text>
<text x="247.2" y="77.2" transform="rotate(-90 247.2 77.2)">VCC</text>
<text x="125.3" y="83.1" transform="rotate(-90 125.3 83.1)">VCC</text>
<text x="195.3" y="78.3">SBU2</text>
<text x="205.3" y="79" transform="rotate(-90 205.3 79)">GND</text>
<text x="213" y="79" transform="rotate(-90 213 79)">SHIELD</text>
<text x="228.9" y="83.4">AVR-ISP-6</text>
<text x="237.6" y="80.9">J1</text>
<text x="250.7" y="78.3">MISO</text>
<text x="250.7" y="80.9">MOSI</text>
<text x="251.6" y="83.4">SCK</text>
<text x="20.9" y="87.2">R11</text>
<text x="21.5" y="89.8">1K</text>
<text x="30.7" y="89.8">Relay2</text>
<text x="32.6" y="87.2">D6</text>
<text x="52.1" y="88.5">D4</text>
<text x="83.8" y="88.5">K2</text>
<text x="112.3" y="84.7">AREF</text>
<text x="112.3" y="89.8">ADC6</text>
<text x="127.9" y="84.2" transform="rotate(-90 127.9 84.2)">AVCC</text>
<text x="132.7" y="84.7">PB0</text>
<text x="132.7" y="87.2">PB1</text>
<text x="132.7" y="89.8">PB2</text>
<text x="247.2" y="89.2" transform="rotate(-90 247.2 89.2)">GND</text>
<text x="251.9" y="86">~{RST}</text>
<text x="14.8" y="94.7" transform="rotate(-90 14.8 94.7)">GND</text>
<text x="52.1" y="91">1N4007</text>
<text x="83.8" y="91">SRD-05VDC-SL-C</text>
<text x="112.3" y="92.3">ADC7</text>
<text x="132.7" y="92.3">PB3</text>
<text x="132.7" y="94.8">PB4</text>
<text x="160.9" y="92.3">C8</text>
<text x="164.3" y="92.3">20pF</text>
<text x="205.3" y="93.5" transform="rotate(-90 205.3 93.5)">GND</text>
<text x="213" y="92.2" transform="rotate(-90 213 92.2)">GND</text>
<text x="33.7" y="101.7">R7</text>
<text x="37.5" y="101.7">1K</text>
<text x="125.9" y="99.9">XTAL1/PB6</text>
<text x="132.7" y="97.4">PB5</text>
<text x="145.1" y="101.2">8Mhz</text>
<text x="151.7" y="101.2">Y1</text>
<text x="173.2" y="96.1">GND</text>
<text x="204.1" y="101" transform="rotate(-90 204.1 101)">VCC</text>
<text x="209.1" y="101" transform="rotate(-90 209.1 101)">VCC</text>
<text x="247.2" y="101.1" transform="rotate(-90 247.2 101.1)">GND</text>
<text x="52.1" y="105">BC546</text>
<text x="52.1" y="102.5">Q2</text>
<text x="125.9" y="102.5">XTAL2/PB7</text>
<text x="132.7" y="107.5">PC0</text>
<text x="173.2" y="106.3">GND</text>
<text x="210.5" y="105">U2</text>
<text x="210.5" y="107.5">FT232RL</text>
<text x="47.5" y="113.9">GND</text>
<text x="132.7" y="110.1">PC1</text>
<text x="132.7" y="112.6">PC2</text>
<text x="161.1" y="109.8">C7</text>
<text x="164.5" y="109.8">20pF</text>
<text x="189.7" y="113.9">3V3OUT</text>
<text x="209.1" y="113.6" transform="rotate(-90 209.1 113.6)">VCC</text>
<text x="218.1" y="113.9">TXD</text>
<text x="244.5" y="110.6">R5</text>
<text x="248.3" y="110.6">1K</text>
<text x="132.7" y="115.2">PC3</text>
<text x="132.7" y="117.7">PC4</text>
<text x="204.1" y="115.5" transform="rotate(-90 204.1 115.5)">VCCIO</text>
<text x="217.8" y="116.4">RXD</text>
<text x="218.1" y="119">RTS</text>
<text x="231.1" y="118.5">C4</text>
<text x="244.5" y="115.7">R4</text>
<text x="248.3" y="115.7">1K</text>
<text x="61.8" y="122.6" transform="rotate(-90 61.8 122.6)">VCC</text>
<text x="66.9" y="122.6" transform="rotate(-90 66.9 122.6)">VCC</text>
<text x="125.6" y="122.8">~{RESET}/PC6</text>
<text x="132.7" y="120.2">PC5</text>
<text x="189.7" y="121.5">USBD+</text>
<text x="189.7" y="124.1">USBD-</text>
<text x="218" y="124.1">DTR</text>
<text x="218.1" y="121.5">CTS</text>
<text x="229.4" y="121">100nF</text>
<text x="45.3" y="130.2" transform="rotate(-90 45.3 130.2)">VCC</text>
<text x="46.7" y="131.7">U5</text>
<text x="132.7" y="127.9">PD0</text>
<text x="132.7" y="130.4">PD1</text>
<text x="177.2" y="131.7">VCC</text>
<text x="189.7" y="131.7">~{RESET}</text>
<text x="217.7" y="126.6">DCR</text>
<text x="217.7" y="129.1">DCD</text>
<text x="219.7" y="131.7">RI</text>
<text x="256.5" y="127.9">R2</text>
<text x="256.5" y="130.4">1K</text>
<text x="265" y="130.4">RX-RED</text>
<text x="267.6" y="127.9">D1</text>
<text x="46.7" y="134.2">24LC512</text>
<text x="63.9" y="134.8" transform="rotate(-90 63.9 134.8)">10K R12</text>
<text x="68.9" y="134.8" transform="rotate(-90 68.9 134.8)">10K R13</text>
<text x="132.7" y="132.9">PD2</text>
<text x="132.7" y="135.5">PD3</text>
<text x="189.7" y="136.8">OSCI</text>
<text x="278.8" y="134.2">VCC</text>
<text x="27.2" y="141.8">GND</text>
<text x="27.2" y="139.3">GND</text>
<text x="37.3" y="139.3">A0</text>
<text x="37.3" y="141.8">A1</text>
<text x="45.3" y="140.2" transform="rotate(-90 45.3 140.2)">VCC</text>
<text x="47.8" y="139.3">SDA</text>
<text x="47.9" y="141.8">SCL</text>
<text x="132.7" y="138">PD4</text>
<text x="132.7" y="140.6">PD5</text>
<text x="132.7" y="143.1">PD6</text>
<text x="189.7" y="141.8">OSCO</text>
<text x="215.2" y="139.3">CBUS0</text>
<text x="215.2" y="141.8">CBUS1</text>
<text x="256.5" y="140.6">R3</text>
<text x="256.5" y="143.1">1K</text>
<text x="263.9" y="143.1">TX-GREEN</text>
<text x="267.6" y="140.6">D2</text>
<text x="27.2" y="144.4">GND</text>
<text x="37.3" y="144.4">A2</text>
<text x="45.3" y="145.5" transform="rotate(-90 45.3 145.5)">GND</text>
<text x="48.6" y="144.4">WP</text>
<text x="125.3" y="149.4" transform="rotate(-90 125.3 149.4)">GND</text>
<text x="132.7" y="145.6">PD7</text>
<text x="177" y="149.5">GND</text>
<text x="189.7" y="149.5">TEST</text>
<text x="215.2" y="144.4">CBUS2</text>
<text x="215.2" y="146.9">CBUS3</text>
<text x="215.2" y="149.5">CBUS4</text>
<text x="278.8" y="146.9">VCC</text>
<text x="45.3" y="155.7" transform="rotate(-90 45.3 155.7)">GND</text>
<text x="126.7" y="153.3">U1</text>
<text x="126.7" y="155.8">ATmega328P-A</text>
<text x="201.5" y="151.9" transform="rotate(-90 201.5 151.9)">AGND</text>
<text x="206.6" y="151.9" transform="rotate(-90 206.6 151.9)">GND</text>
<text x="209.1" y="151.9" transform="rotate(-90 209.1 151.9)">GND</text>
<text x="211.7" y="151.9" transform="rotate(-90 211.7 151.9)">GND</text>
<text x="125.3" y="160.8" transform="rotate(-90 125.3 160.8)">GND</text>
<text x="201.5" y="164.6" transform="rotate(-90 201.5 164.6)">GND</text>
<text x="206.6" y="164.6" transform="rotate(-90 206.6 164.6)">GND</text>
<text x="209.1" y="164.6" transform="rotate(-90 209.1 164.6)">GND</text>
<text x="211.7" y="164.6" transform="rotate(-90 211.7 164.6)">GND</text>
</g>
<g font-size="1.8" fill="#a90000">
<text x="147.9" y="20.1">3</text>
<text x="160.6" y="20.1">2</text>
<text x="111.5" y="24.2" transform="rotate(-90 111.5 24.2)">1</text>
<text x="114" y="24.2" transform="rotate(-90 114 24.2)">2</text>
<text x="116.6" y="24.2" transform="rotate(-90 116.6 24.2)">3</text>
<text x="119.1" y="24.2" transform="rotate(-90 119.1 24.2)">4</text>
<text x="121.7" y="24.2" transform="rotate(-90 121.7 24.2)">5</text>
<text x="124.2" y="24.2" transform="rotate(-90 124.2 24.2)">6</text>
<text x="154.7" y="27.4" transform="rotate(-90 154.7 27.4)">1</text>
<text x="67.1" y="31.2" transform="rotate(-90 67.1 31.2)">5</text>
<text x="74.7" y="31.2" transform="rotate(-90 74.7 31.2)">4</text>
<text x="79.8" y="31.2" transform="rotate(-90 79.8 31.2)">3</text>
<text x="49.3" y="47.7" transform="rotate(-90 49.3 47.7)">1</text>
<text x="67.1" y="43.9" transform="rotate(-90 67.1 43.9)">2</text>
<text x="77.2" y="43.9" transform="rotate(-90 77.2 43.9)">1</text>
<text x="190.5" y="46.7">A4</text>
<text x="43.7" y="50.5">2</text>
<text x="116.1" y="49.3">1</text>
<text x="144.1" y="49.3">7</text>
<text x="144.1" y="51.8">8</text>
<text x="190.5" y="51.8">A5</text>
<text x="49.3" y="55.3" transform="rotate(-90 49.3 55.3)">3</text>
<text x="116.1" y="54.4">3</text>
<text x="116.1" y="56.9">4</text>
<text x="116.1" y="59.4">5</text>
<text x="143.5" y="59.4">11</text>
<text x="144.1" y="54.4">9</text>
<text x="190.4" y="54.4">B5</text>
<text x="190.5" y="59.4">A7</text>
<text x="116.1" y="62">6</text>
<text x="143.5" y="62">12</text>
<text x="190.4" y="62">B7</text>
<text x="190.5" y="64.5">A6</text>
<text x="190.4" y="67.1">B6</text>
<text x="246.1" y="71.8" transform="rotate(-90 246.1 71.8)">2</text>
<text x="190.4" y="77.2">B8</text>
<text x="190.5" y="74.7">A8</text>
<text x="257.1" y="77.2">1</text>
<text x="67.1" y="83.3" transform="rotate(-90 67.1 83.3)">5</text>
<text x="74.7" y="83.3" transform="rotate(-90 74.7 83.3)">4</text>
<text x="79.8" y="83.3" transform="rotate(-90 79.8 83.3)">3</text>
<text x="109.2" y="83.6">20</text>
<text x="124.2" y="78.2" transform="rotate(-90 124.2 78.2)">4</text>
<text x="126.7" y="78.8" transform="rotate(-90 126.7 78.8)">18</text>
<text x="137.1" y="83.6">12</text>
<text x="204.2" y="83.8" transform="rotate(-90 204.2 83.8)">A1</text>
<text x="211.8" y="83.9" transform="rotate(-90 211.8 83.9)">S1</text>
<text x="257.1" y="79.8">4</text>
<text x="257.1" y="82.3">3</text>
<text x="109.2" y="88.6">19</text>
<text x="137.1" y="86.1">13</text>
<text x="137.1" y="88.6">14</text>
<text x="257.1" y="84.8">5</text>
<text x="67.1" y="96" transform="rotate(-90 67.1 96)">2</text>
<text x="77.2" y="96" transform="rotate(-90 77.2 96)">1</text>
<text x="109.2" y="91.2">22</text>
<text x="137.1" y="91.2">15</text>
<text x="137.1" y="93.7">16</text>
<text x="246.1" y="92.1" transform="rotate(-90 246.1 92.1)">6</text>
<text x="49.3" y="99.8" transform="rotate(-90 49.3 99.8)">1</text>
<text x="137.1" y="96.3">17</text>
<text x="137.7" y="98.8">7</text>
<text x="137.7" y="101.3">8</text>
<text x="43.7" y="102.6">2</text>
<text x="49.3" y="107.4" transform="rotate(-90 49.3 107.4)">3</text>
<text x="137.1" y="106.4">23</text>
<text x="137.1" y="109">24</text>
<text x="137.1" y="111.5">25</text>
<text x="186" y="112.8">17</text>
<text x="202.9" y="108" transform="rotate(-90 202.9 108)">4</text>
<text x="208" y="108.6" transform="rotate(-90 208 108.6)">20</text>
<text x="223.4" y="112.8">1</text>
<text x="137.1" y="114">26</text>
<text x="137.1" y="116.6">27</text>
<text x="137.1" y="119.1">28</text>
<text x="223.4" y="115.3">5</text>
<text x="223.4" y="117.9">3</text>
<text x="137.1" y="121.7">29</text>
<text x="186" y="120.4">15</text>
<text x="186" y="122.9">16</text>
<text x="222.8" y="120.4">11</text>
<text x="223.4" y="122.9">2</text>
<text x="223.4" y="125.5">9</text>
<text x="137.1" y="126.7">30</text>
<text x="137.1" y="129.3">31</text>
<text x="137.1" y="131.8">32</text>
<text x="186" y="130.6">19</text>
<text x="222.8" y="128">10</text>
<text x="223.4" y="130.6">6</text>
<text x="44.2" y="135.3" transform="rotate(-90 44.2 135.3)">8</text>
<text x="137.7" y="134.4">1</text>
<text x="137.7" y="136.9">2</text>
<text x="186" y="135.6">27</text>
<text x="34.9" y="138.2">1</text>
<text x="34.9" y="143.3">3</text>
<text x="52.6" y="138.2">5</text>
<text x="52.6" y="140.7">6</text>
<text x="52.6" y="143.3">7</text>
<text x="137.1" y="142">10</text>
<text x="137.7" y="139.4">9</text>
<text x="186" y="140.7">28</text>
<text x="222.8" y="138.2">23</text>
<text x="222.8" y="140.7">22</text>
<text x="222.8" y="143.3">13</text>
<text x="44.2" y="148" transform="rotate(-90 44.2 148)">4</text>
<text x="137.1" y="144.5">11</text>
<text x="186" y="148.3">26</text>
<text x="222.8" y="145.8">14</text>
<text x="222.8" y="148.3">12</text>
<text x="124.2" y="151.8" transform="rotate(-90 124.2 151.8)">3</text>
<text x="200.4" y="155.6" transform="rotate(-90 200.4 155.6)">25</text>
<text x="205.5" y="155" transform="rotate(-90 205.5 155)">7</text>
<text x="208" y="155.6" transform="rotate(-90 208 155.6)">18</text>
<text x="210.6" y="155.6" transform="rotate(-90 210.6 155.6)">21</text>
</g>
</svg>
